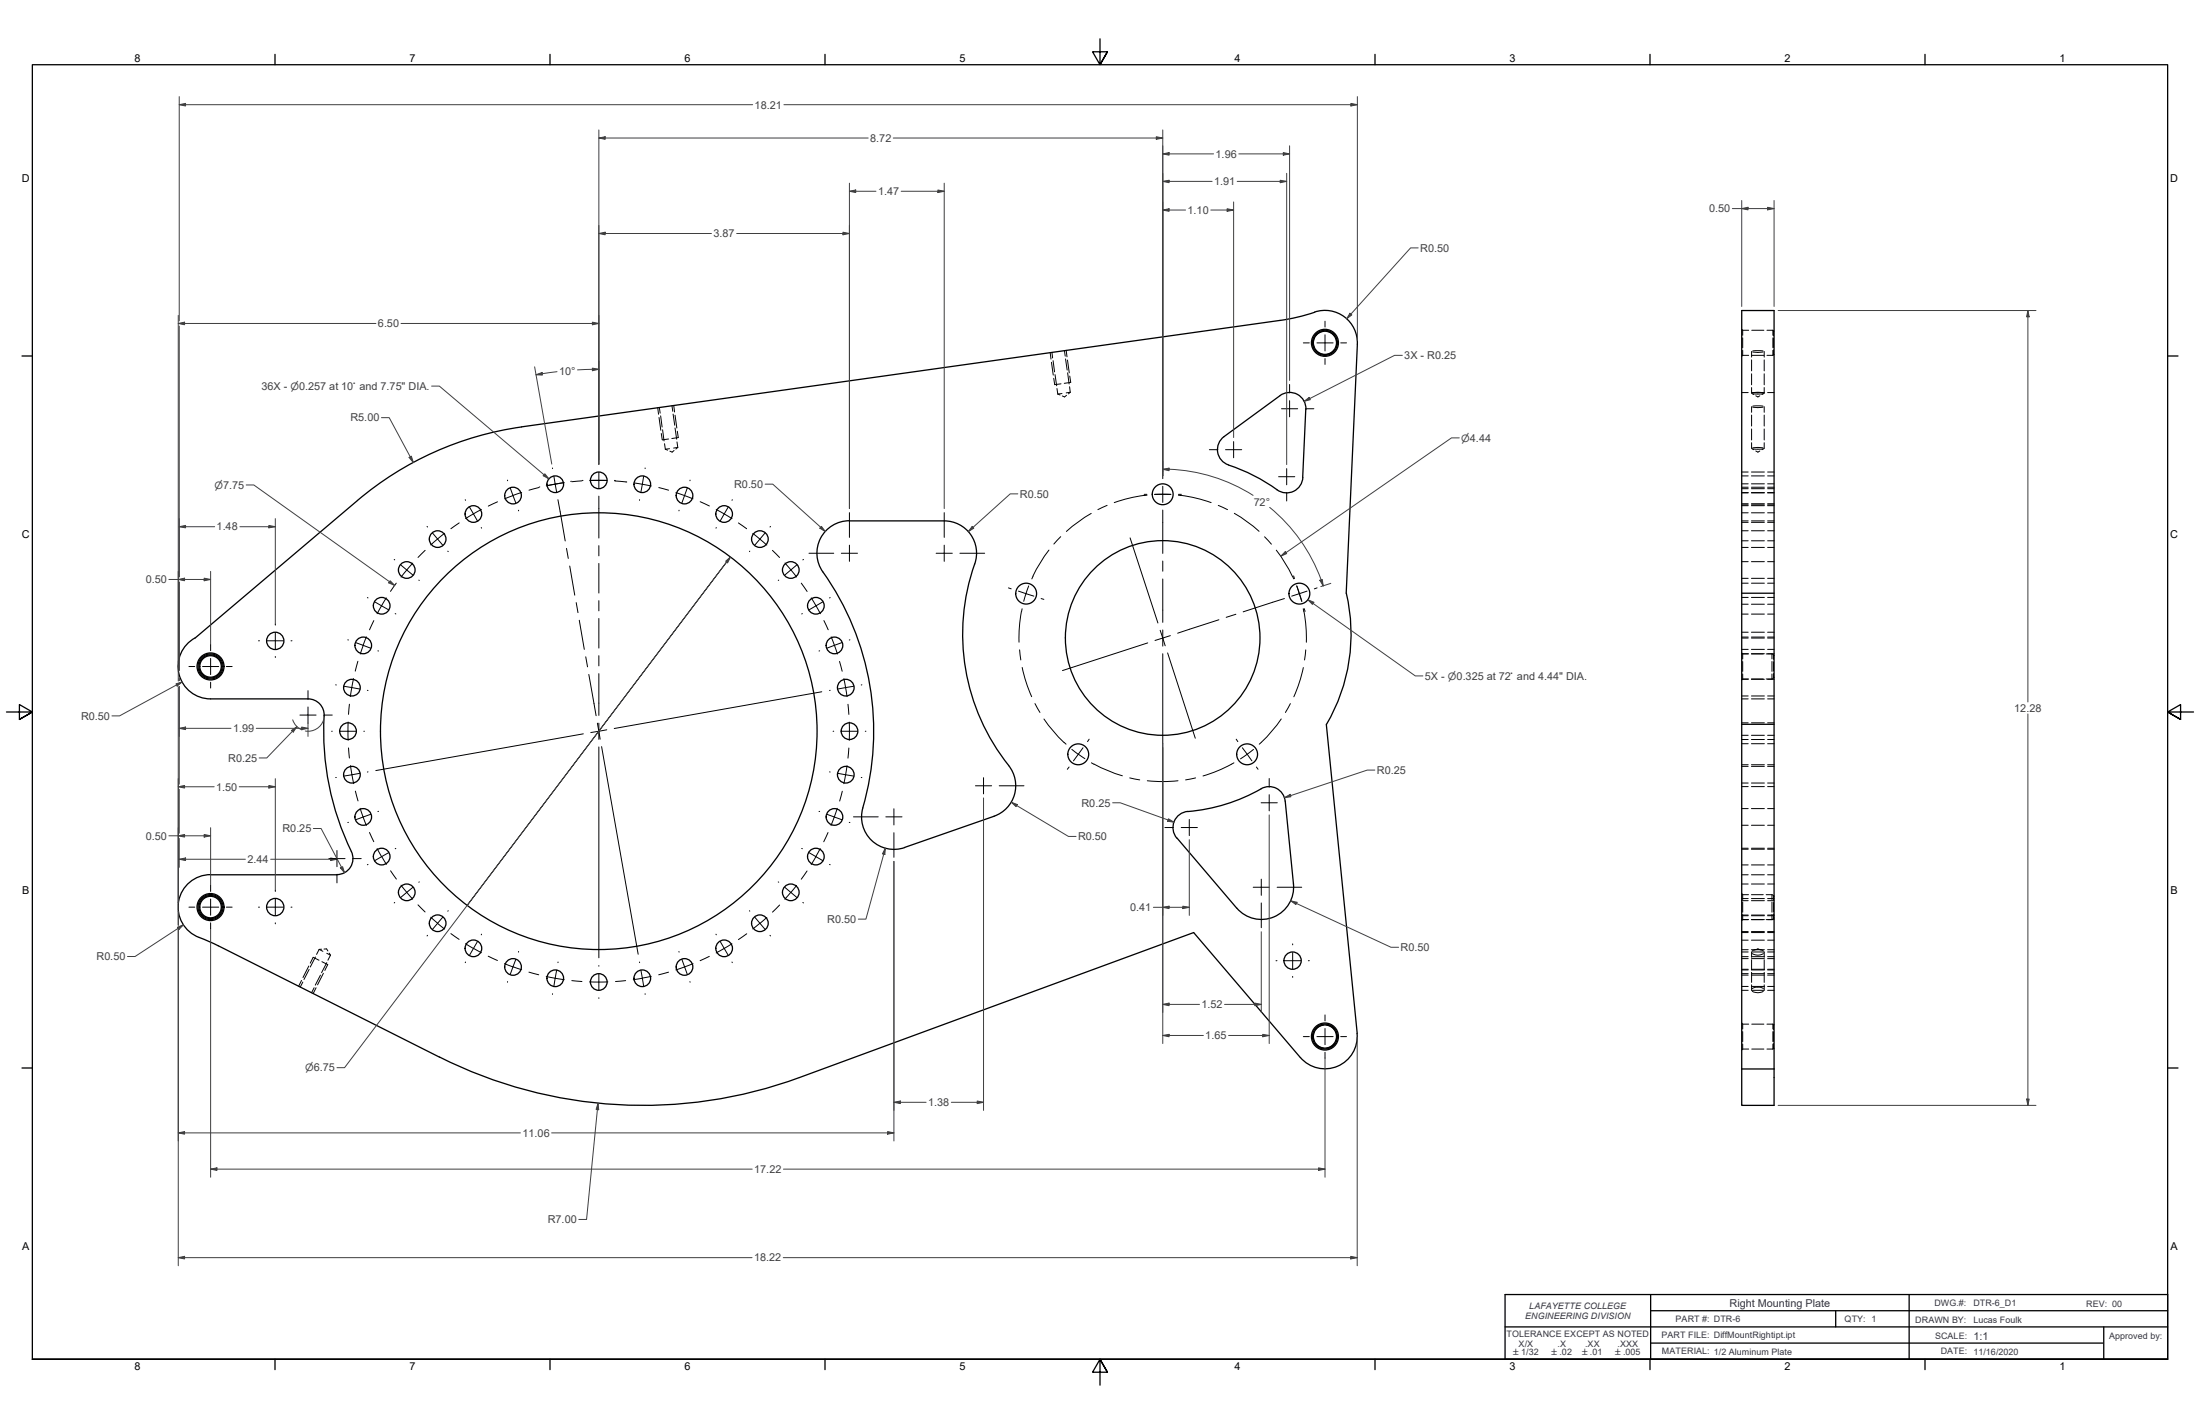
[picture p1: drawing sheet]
<svg xmlns="http://www.w3.org/2000/svg" width="864mm" height="559mm" viewBox="0 0 864 559" stroke-linecap="round" stroke-linejoin="round" font-family="sans-serif">
<!-- layer: Hidden Edges(ANSI) -->
<g fill="none" stroke="#000" stroke-width=".39">
<path d="M412.2 138.4l.4 2.5M412.9 138.3l.3 2.2M417.8 137.6l.3 2.2M418.5 137.5l.3 2.5M515.9 132.7a4.2 4.2 0 0 0 0 3.7M516.4 137.2a4.6 4.6 0 0 0 3.2 1.9M519.6 130a4.1 4.1 0 0 0-3.2 1.8M520.6 130a3.9 3.9 0 0 1 3.2 1.8M523.8 137.2a4.3 4.3 0 0 1-3.2 1.9M524.3 132.7a4.2 4.2 0 0 1 0 3.7M683.7 129.2l.1 .1M683.8 139.7l-.1 .1"/>
<path d="M684 129.5l.1 .1M684.1 129.6v2M684.1 132.6v3.9M684.1 137.5v1.9M684.1 139.4l-.1 .2M684.1 139.4h2.3M684.1 129.6h2.3M687.6 137.9v2.2M687.6 139.4h4.8M687.6 129.6h4.8M688 138.1h4.1M688 137.7h4.1"/>
<path d="M692.5 137.9v2.2M693.6 139.4h2.4M693.6 129.6h2.4M696 129.6v2M696 132.6v3.9M696 137.5v1.9M696 129.6v.1M696 139.3v.1M696.1 129.9l.1 .1M696.2 130v1.8M696.2 132.7v3.6M696.2 137.3v1.8"/>
<path d="M696.2 139.1h.1M696.2 139.1l-.1 .1M696.3 129.9l-.1 .1M696.3 129.9h.1M696.3 139.1h.1M258.8 160l.3 2.1M263.8 159.3l.3 2.1M264.5 159.1l.3 2.6M412.7 142.2l.7 5M413.4 141.5l.6 4.4M413.6 148.5l.4 2.4 2.5-.3M414.1 147l.7 4.4"/>
<path d="M414.9 152.5l.3 2.1M415.2 154.6l.9 .4M416.9 154.4l-1.7 .2M418.3 140.8l.6 4.4M418.7 155.1l-.8 .7-.9-.4M419 141.3l.7 5M419.1 146.3l.6 4.4M419.9 151.8l.2 2.1M419.9 147.6l.4 2.5-2.5 .3M420.1 153.9l-1.6 .3M420.1 153.9l-.7 .7M683.7 154.1h2.5"/>
<path d="M687.5 154.1h5.1M687.6 141.2v4.3M687.6 146.7v4.3M687.6 152.1v2.2M687.6 159.6v2.2M687.6 154.4l.8 .4M688 159.8h4.1M688 159.4h4.1M688 154.5h4.1M688 154.1h4.1M689.2 155.3l.9 .5 .7-.5M692.5 154.4l-.9 .4"/>
<path d="M692.5 141.2v4.3M692.5 146.7v4.3M692.5 152.1v2.2M692.5 159.6v2.2M693.9 154.1h2.5M258.2 160l.3 2.6M258.7 163.8l.7 5M259.3 163.2l.6 4.4M259.6 170.1l.4 2.5 2.4-.3M260.1 168.7l.6 4.3M260.9 174.1l.3 2.2M261.2 176.3l.9 .4"/>
<path d="M262.8 176.1l-1.6 .2M264.2 162.5l.7 4.4M264.6 176.8l-.8 .6-.8-.4M265 168l.6 4.3M265 162.9l.7 5.1M265.7 173.4l.4 2.2M265.9 169.2l.4 2.5-2.6 .4M266.1 175.6l-1.7 .2M266.1 175.6l-.8 .6M687.6 162.9v4.3M687.6 168.3v4.4M687.6 173.7v2.3"/>
<path d="M687.6 176l.8 .5M688 176.1h4.1M688 175.8h4.1M689.2 177l.9 .4 .7-.4M692.5 176l-.9 .5M692.5 162.9v4.3M692.5 168.3v4.4M692.5 173.7v2.3M683.7 193.4h2.5M683.7 189.9h2.5M683.7 198.1h2.5M683.7 198.4h2.5"/>
<path d="M683.7 193.3h2.5M683.7 186.8h2.5M683.7 191.8h2.5M683.7 185.2h2.5M683.7 197.7h2.5M683.7 191.2h2.5M687.5 193.4h5.1M687.5 189.9h5.1M687.5 198.1h5.1M687.5 198.4h5.1M687.5 193.3h5.1M687.5 186.8h5.1"/>
<path d="M687.5 191.8h5.1M687.5 185.2h5.1M687.5 197.7h5.1M687.5 191.2h5.1M693.9 193.4h2.5M693.9 189.9h2.5M693.9 198.1h2.5M693.9 198.4h2.5M693.9 193.3h2.5M693.9 186.8h2.5M693.9 191.8h2.5M693.9 185.2h2.5"/>
<path d="M693.9 197.7h2.5M693.9 191.2h2.5M683.7 204.4h2.5M683.7 201.2h2.5M683.7 212.2h2.5M683.7 205h2.5M683.7 214.8h2.5M683.7 208.3h2.5M687.5 204.4h5.1M687.5 201.2h5.1M687.5 212.2h5.1M687.5 205h5.1"/>
<path d="M687.5 214.8h5.1M687.5 208.3h5.1M693.9 204.4h2.5M693.9 201.2h2.5M693.9 212.2h2.5M693.9 205h2.5M693.9 214.8h2.5M693.9 208.3h2.5M683.7 228.9h2.5M683.7 237.1h2.5M683.7 226.9h2.5M683.7 220.4h2.5"/>
<path d="M683.7 234.4h2.5M687.5 228.9h5.1M687.5 237.1h5.1M687.5 226.9h5.1M687.5 220.4h5.1M687.5 234.4h5.1M693.9 228.9h2.5M693.9 237.1h2.5M693.9 226.9h2.5M693.9 220.4h2.5M693.9 234.4h2.5M683.7 250.4h2.5"/>
<path d="M683.7 256.2l.1 .1M683.7 254.8h2.5M683.7 248.1h2.5M683.7 256.5h2.5M683.7 250h2.5M683.7 241h2.5M684 256.5l.1 .1M684.1 256.6v2M684.1 259.6v3.9M684.1 256.6h2.3M687.5 250.4h5.1M687.5 256.6h4.6"/>
<path d="M687.5 254.8h5.1M687.5 248.1h5.1M687.5 256.5h5.1M687.5 250h5.1M687.5 241h5.1M693.3 256.6h2.3M693.9 250.4h2.5M693.9 254.8h2.5M693.9 248.1h2.5M693.9 256.5h2.5M693.9 250h2.5M693.9 241h2.5"/>
<path d="M695.6 256.6v2M695.6 259.6v3.9M695.6 256.6l.2 .1M696 256.9l.2 .1M696.2 257v1.8M696.2 259.7v3.6M696.2 257h.1M696.3 257.2l.1 .1M683.7 274.3h2.5M683.7 273.1h2.5M683.7 266.6h2.5M683.8 266.7l-.1 .1"/>
<path d="M684.1 264.5v1.9M684.1 266.4l-.1 .2M684.1 266.4h2.3M687.5 266.4h4.6M687.5 274.3h5.1M687.5 273.1h5.1M687.5 266.6h5.1M693.3 266.4h2.3M693.9 274.3h2.5M693.9 273.1h2.5M693.9 266.6h2.5M695.6 264.5v1.9"/>
<path d="M695.8 266.3l-.2 .1M696.2 264.3v1.8M696.2 266.1l-.2 .1M696.3 266l-.1 .1M696.4 265.7l-.1 .2M683.7 291.8h2.5M683.7 288.5h2.5M683.7 290.2h2.5M683.7 283.7h2.5M687.5 291.8h5.1M687.5 288.5h5.1M687.5 290.2h5.1"/>
<path d="M687.5 283.7h5.1M693.9 291.8h2.5M693.9 288.5h2.5M693.9 290.2h2.5M693.9 283.7h2.5M683.7 308.7h2.5M683.7 300.1h2.5M683.7 317.3h2.5M683.7 307.3h2.5M683.7 300.7h2.5M687.5 308.7h5.1M687.5 300.1h5.1"/>
<path d="M687.5 317.3h5.1M687.5 307.3h5.1M687.5 300.7h5.1M693.9 308.7h2.5M693.9 300.1h2.5M693.9 317.3h2.5M693.9 307.3h2.5M693.9 300.7h2.5M683.7 333.2h2.5M683.7 323.8h2.5M683.7 339.4h2.5M683.7 332.9h2.5"/>
<path d="M687.5 333.2h5.1M687.5 323.8h5.1M687.5 339.4h5.1M687.5 332.9h5.1M693.9 333.2h2.5M693.9 323.8h2.5M693.9 339.4h2.5M693.9 332.9h2.5M683.7 350.6l.1 .2M683.7 343.3h2.5M683.7 359.3h2.5M683.7 352.6h2.5"/>
<path d="M683.7 353.4h2.5M683.7 346.9h2.5M683.7 359.1h2.5M684 350.9l.1 .2M684.1 351.1v1.9M684.1 354v3.9M684.1 358.9l-.1 2.1M684.1 351.1h2.3M687.5 351.1h4.6M687.5 343.3h5.1M687.5 359.3h5.1M687.5 352.6h5.1"/>
<path d="M687.5 353.4h5.1M687.5 346.9h5.1M687.5 359.1h5.1M693.3 351.1h2.3M693.9 343.3h2.5M693.9 359.3h2.5M693.9 352.6h2.5M693.9 353.4h2.5M693.9 346.9h2.5M693.9 359.1h2.5M695.6 351.1v1.9M695.6 354v3.9"/>
<path d="M695.6 358.9v2l.2-.2M695.6 351.1l.2 .1M696 351.3l.2 .1M696.2 351.4v1.9M696.2 354.1v3.7M696.2 358.7v1.9M696.2 351.4l.1 .1M696.3 351.6l.1 .1M121.2 379.1l-2.3 4.5M123.8 375.5l-2 4M125.2 376.8l-2.3-1.1-1.1 2.3M125.3 372.6l1.4 .7"/>
<path d="M125.3 372.6l-1 1.9M126.2 372.5l-.9 .1M126.4 377.4l2.3 1.1-1.2 2.3M127.2 372.4h1l.5 .8M128.3 374.1l1.4 .7M128.3 377.8l-2.1 3.9M129.2 374l.5 .8M129.7 374.8l-1 2M683.7 366h2.5M683.7 360.9h2.7M683.7 372.7h2.5M683.7 373.6h2.5"/>
<path d="M683.7 375.4h2.5M683.7 368.9h2.5M683.7 365.6h2.5M683.7 376.2h2.5M683.8 361.1l-.1 .2M687.5 366h5.1M687.5 360.9h5.1M687.5 372.7h5.1M687.5 373.6h5.1M687.5 375.4h5.1M687.5 368.9h5.1M687.5 365.6h5.1"/>
<path d="M687.5 376.2h5.1M687.6 376.6l-.1 4h5v-4M687.6 373.7v2M687.8 373.2a4.1 4.1 0 0 1 4.4 0M687.8 374.2a4.1 4.1 0 0 0 4.4 0M689.1 372.6l-.4 .1M689.6 372.5h.9M690.9 372.6l.5 .1M692.5 373.7v2M693.3 360.9h3.1M693.9 366h2.5M693.9 372.7h2.5"/>
<path d="M693.9 373.6h2.5M693.9 375.4h2.5M693.9 368.9h2.5M693.9 365.6h2.5M693.9 376.2h2.5M696.2 360.6h-.2M696.3 360.4l-.1 .2M696.4 360.2l-.1 .1M118.4 384.7l-1.2 2.3M118.9 385.4l-1 1.9M121.3 380.4l-2 4M123.3 387.6l-1 2"/>
<path d="M124.1 387.6l-1.2 2.3M125.8 382.7l-2 3.9M126.9 382l-2.2 4.5M683.7 380.4h2.5M683.7 387.1h2.5M683.7 380.6h2.5M683.7 388.6h2.5M683.7 382.1h2.5M683.7 382.7h2.5M687.5 380.4h5.1M687.5 387.1h5.1M687.5 388.6h5.1"/>
<path d="M687.5 382.1h5.1M687.5 382.7h5.1M687.6 381.6v3.9M687.6 386.5v1.9M687.8 387.9a4.5 4.5 0 0 1 4.4 0M687.8 388.9a4.1 4.1 0 0 0 4.4 0M692.5 381.6v3.9M692.5 386.5v1.9M693.9 380.4h2.5M693.9 387.1h2.5M693.9 380.6h2.5M693.9 388.6h2.5"/>
<path d="M693.9 382.1h2.5M693.9 382.7h2.5M515.9 404.9a4.2 4.2 0 0 0 0 3.7M516.4 409.4a4.6 4.6 0 0 0 3.2 2M519.6 402.2a4.7 4.7 0 0 0-3.2 1.9M520.6 402.2a4.4 4.4 0 0 1 3.2 1.9M523.8 409.4a4.3 4.3 0 0 1-3.2 2M524.3 404.9a4.2 4.2 0 0 1 0 3.7M683.7 401.4l.1 .2M683.8 411.9l-.1 .2M684 401.7l.1 .2M684.1 401.9v1.9"/>
<path d="M684.1 404.8v3.9M684.1 409.7v2M684.1 411.7l-.1 .1M684.1 411.7h2.3M684.1 401.9h2.3M687.6 411.7h4.8M687.6 401.9h4.8M693.6 411.7h2.4M693.6 401.9h2.4M696 401.9v1.9M696 404.8v3.9M696 409.7v2"/>
<path d="M696 401.9v.1M696 411.5v.2M696.1 402.1l.1 .1M696.2 402.2v1.9M696.2 404.9v3.7M696.2 409.5v1.9M696.2 411.4h.1M696.2 411.4h-.1M696.3 411.4h.1M696.4 402.1l-.2 .1"/>
</g>
<!-- layer: Visible Edges(ANSI) -->
<g fill="none" stroke="#000" stroke-width=".51">
<path d="M516.1 122.5a12.7 12.7 0 0 1 16.7 12.6l-4.3 97.7a69.9 69.9 0 0 1-7.8 51.5M516.1 122.5l-5.6 1.7-6.9 1.4-298.9 41.9a126.8 126.8 0 0 0-64.4 28.9l-63.7 53.9a12.7 12.7 0 0 0-6.3 14.4 12.7 12.7 0 0 0 12.3 9.6h38.3a6.3 6.3 0 0 1 6.3 6.6M512.6 160.7l-1.2 26.6a6.4 6.4 0 0 1-10.1 4.9M512.6 160.7a6.4 6.4 0 0 0-3.3-6 6.4 6.4 0 0 0-6.8 .6l-22 16a6.3 6.3 0 0 0 1.7 11.1M482.3 182.5l4.3 1.6 5.6 2.5 5.3 3 3.8 2.6M333.4 204.3a12.7 12.7 0 0 0-10.3 20.2 108.3 108.3 0 0 1 15.3 93.7 12.7 12.7 0 0 0 16.7 14.4M333.4 204.4h37.3a12.7 12.7 0 0 1 11.9 16.9 82.9 82.9 0 0 0 14 80 12.7 12.7 0 0 1-6.4 19M683.7 232.8h12.7M127.2 280.9a109 109 0 0 0 11 54 6.3 6.3 0 0 1-6 8.3M520.6 284.2l12.2 121.3M683.7 284.2h12.7M466.3 318.4a6.4 6.4 0 0 0-4.3 10.5"/>
<path d="M504.5 314.4a6.5 6.5 0 0 0-4.3-5.4 6.5 6.5 0 0 0-6.7 1.4 69.9 69.9 0 0 1-27.2 8.1M504.5 314.4l3.2 32.5a12.7 12.7 0 0 1-7.6 12.9 12.7 12.7 0 0 1-14.6-3.4l-23.5-27.5M390.3 320.3l-35.2 12.2M82.6 343.2a12.8 12.8 0 0 0-12.6 11.4 12.8 12.8 0 0 0 9.9 13.9l5.8 2.7M82.7 343.3h49.6M85.7 371.2l86.8 43.6a177.8 177.8 0 0 0 141.3 8.1M532.7 405.5a12.7 12.7 0 0 1-7.6 12.9 12.7 12.7 0 0 1-14.6-3.4l-41.9-49-154.8 56.8M683.7 419.5v14.3h12.7v-14.3M683.7 419.5v-297.6h12.7v297.6M683.7 419.5h12.7"/>
<circle cx="520.1" cy="134.5" r="4.9"/>
<circle cx="520.1" cy="134.5" r="5.3"/>
<circle cx="520.1" cy="134.5" r="4.5"/>
<circle cx="201.4" cy="194.5" r="3.3"/>
<circle cx="218" cy="190" r="3.3"/>
<circle cx="235" cy="188.5" r="3.3"/>
<circle cx="252.1" cy="190" r="3.3"/>
<circle cx="268.7" cy="194.5" r="3.3"/>
<circle cx="456.4" cy="194" r="4.1"/>
<circle cx="171.8" cy="211.6" r="3.3"/>
<circle cx="185.8" cy="201.7" r="3.3"/>
<circle cx="284.3" cy="201.7" r="3.3"/>
<circle cx="298.3" cy="211.6" r="3.3"/>
<circle cx="149.8" cy="237.7" r="3.3"/>
<circle cx="159.7" cy="223.7" r="3.3"/>
<circle cx="310.4" cy="223.7" r="3.3"/>
<circle cx="320.3" cy="237.7" r="3.3"/>
<circle cx="402.8" cy="232.9" r="4.1"/>
<circle cx="510.1" cy="232.9" r="4.1"/>
<circle cx="108" cy="251.5" r="3.4"/>
<circle cx="142.6" cy="253.3" r="3.3"/>
<circle cx="327.6" cy="253.3" r="3.3"/>
<circle cx="456.4" cy="250.3" r="38.2"/>
<circle cx="82.6" cy="261.5" r="4.9"/>
<circle cx="82.6" cy="261.5" r="4.5"/>
<circle cx="82.6" cy="261.5" r="5.3"/>
<circle cx="82.6" cy="261.5" r="4.2"/>
<circle cx="138.1" cy="269.8" r="3.3"/>
<circle cx="332" cy="269.8" r="3.3"/>
<circle cx="136.6" cy="286.9" r="3.3"/>
<circle cx="235.1" cy="286.9" r="85.7"/>
<circle cx="333.5" cy="286.9" r="3.3"/>
<circle cx="423.3" cy="296" r="4.1"/>
<circle cx="489.6" cy="296" r="4.1"/>
<circle cx="138.1" cy="304" r="3.3"/>
<circle cx="332" cy="304" r="3.3"/>
<circle cx="142.6" cy="320.6" r="3.3"/>
<circle cx="149.8" cy="336.1" r="3.3"/>
<circle cx="320.3" cy="336.1" r="3.3"/>
<circle cx="327.6" cy="320.6" r="3.3"/>
<circle cx="82.6" cy="355.9" r="4.9"/>
<circle cx="82.6" cy="355.9" r="4.5"/>
<circle cx="82.6" cy="355.9" r="5.3"/>
<circle cx="82.6" cy="355.9" r="4.2"/>
<circle cx="108" cy="355.9" r="3.4"/>
<circle cx="159.7" cy="350.2" r="3.3"/>
<circle cx="310.4" cy="350.2" r="3.3"/>
<circle cx="171.8" cy="362.3" r="3.3"/>
<circle cx="185.8" cy="372.1" r="3.3"/>
<circle cx="201.4" cy="379.4" r="3.3"/>
<circle cx="268.7" cy="379.4" r="3.3"/>
<circle cx="284.3" cy="372.1" r="3.3"/>
<circle cx="298.3" cy="362.3" r="3.3"/>
<circle cx="507.4" cy="377" r="3.4"/>
<circle cx="218" cy="383.9" r="3.3"/>
<circle cx="235" cy="385.4" r="3.3"/>
<circle cx="252.1" cy="383.9" r="3.3"/>
<circle cx="520.1" cy="406.7" r="4.9"/>
<circle cx="520.1" cy="406.7" r="5.3"/>
<circle cx="520.1" cy="406.7" r="4.5"/>
</g>
<!-- layer: Border_0 -->
<g fill="none" stroke="#000" stroke-width=".51">
<path d="M431.8 15.2v10.2l-2.9-5.1h5.8l-2.9 5.1 2.9-5.1M107.9 21.3v4.1M215.9 21.3v4.1M323.8 21.3v4.1M539.8 21.3v4.1M647.7 21.3v4.1M755.6 21.3v4.1M8.6 139.7h4.1M850.9 139.7h4.1M2.5 279.4h10.2l-5.1-2.9v5.8l5.1-2.9-5.1 2.9M861.1 279.4h-10.2l5.1-2.9v5.8l-5.1-2.9 5.1 2.9M8.6 419.1h4.1"/>
<path d="M850.9 419.1h4.1M12.7 533.4v-508h838.2v508h-838.2h838.2M107.9 533.4v4.1M215.9 533.4v4.1M323.8 533.4v4.1M434.7 538.5l-2.9-5.1 2.9 5.1h-5.8l2.9-5.1v10.2M539.8 533.4v4.1M647.7 533.4v4.1M755.6 533.4v4.1"/>
</g>
<!-- layer: Sketch Geometry(ANSI) -->
<path d="M590.8 508h260.1v25.4h-260.1zM648 514.3h202.9M648 508v25.4M720.6 514.3v6.4M749.4 508v25.4M590.8 520.7h260.1M648 527h177.5M825.8 520.7v12.7" fill="none" stroke="#000" stroke-width=".51"/>
<!-- layer: Dimensions(ANSI) -->
<path d="M796 121.9v2.4" fill="none" stroke="#3f3f3f" stroke-width=".39"/>
<path d="M796 121.9l.5 2.4h-1z" fill-rule="evenodd" fill="#3f3f3f"/>
<path d="M796 121.9l.5 2.4h-1zM796 431.3v2.5" fill="none" stroke="#3f3f3f" stroke-width=".39"/>
<path d="M795.5 431.3h1l-.5 2.5z" fill-rule="evenodd" fill="#3f3f3f"/>
<path d="M698 121.9h101.2M796 124.3v151.2M796 280.2v151.1M698 433.8h101.2M795.5 431.3h1l-.5 2.5zM82.7 458.8h2.5" fill="none" stroke="#3f3f3f" stroke-width=".39"/>
<path d="M82.7 458.8l2.5-.5v1z" fill-rule="evenodd" fill="#3f3f3f"/>
<path d="M82.7 458.8l2.5-.5v1zM517.6 458.8h2.5" fill="none" stroke="#3f3f3f" stroke-width=".39"/>
<path d="M517.6 458.3l2.5 .5-2.5 .5z" fill-rule="evenodd" fill="#3f3f3f"/>
<path d="M82.7 364.4v97.6M520.1 415.2v46.8M85.2 458.8h210.1M307.5 458.8h210.1M517.6 458.3l2.5 .5-2.5 .5zM70 493.5h2.5" fill="none" stroke="#3f3f3f" stroke-width=".39"/>
<!-- layer: Center Mark(ANSI) -->
<g fill="none" stroke="#000" stroke-width=".39">
<path d="M182.6 196.1l.2 .2M184.3 198.9l3.2 5.6M199.2 188.4l.1 .3M200.3 191.5l2.2 5.9M211.9 191.1h-.3M221.1 189.4l-6.3 1.2M224.3 188.8l-.3 .1M228.6 188.5h.3M231.9 188.5h6.4M241.2 188.5h.3M251.1 196.1l-.1 .2M252.7 186.9l-1.1 6.2"/>
<path d="M253.2 183.6v.3M269.8 191.5l-2.1 5.9M270.9 188.4l-.1 .3M285.9 198.9l-3.2 5.6M287.5 196.1l-.2 .2M449.1 194h1.1M453.3 194h6.3M462.6 194h1.1M154.7 219.5l.2 .2M167.6 206.6l.2 .2M169.7 209.1l4.1 4.8M175.8 216.3l.2 .2"/>
<path d="M188.9 207l.1 .3M203.5 200.2l.1 .3M266.6 200.2l-.1 .3M281.2 207l-.1 .3M294.3 216.3l-.1 .2M300.4 209.1l-4.1 4.8M302.5 206.6l-.2 .2M315.4 219.5l-.2 .2M443.6 211.1l10.9 33.4M144.2 234.5l.3 .1M147.1 236.2l5.5 3.1M157.2 221.6l4.9 4.1"/>
<path d="M164.4 227.6l.2 .2M305.7 227.6l-.2 .2M312.9 221.6l-4.9 4.1M323 236.2l-5.4 3.1M325.9 234.5l-.3 .1M395.9 230.7l1 .4M399.8 232l6 1.9M408.7 234.9l1.1 .3M507.8 226l.3 1.1M509.1 229.9l1.9 6.1M511.9 238.8l.4 1.1M136.5 251.1h.3"/>
<path d="M139.6 252.2l5.9 2.2M148.3 255.4l.3 .1M155.1 240.8l.3 .1M315 240.8l-.3 .1M321.8 255.4l-.3 .1M330.5 252.2l-6 2.2M333.6 251.1h-.2M455.4 247.3l2 6.1M458.3 256.2l10.9 33.5M131.8 268.7l.2 .1M135 269.3l6.2 1.1M144.2 270.9l.3 .1"/>
<path d="M322.6 271.5l-81.5 14.4M325.9 270.9l-.3 .1M335.1 269.3l-6.2 1.1M338.3 268.7l-.2 .1M130.2 287h.2M133.5 287h6.3M142.8 287h.3M229 288l-81.5 14.4M238.2 286.4l-6.3 1.1M327 287h.3M330.3 287h6.4M339.7 287h.2"/>
<path d="M425.1 293.4l-3.7 5.2M427.5 290.1l-.6 .9M485.3 290.1l.6 .9M487.7 293.4l3.7 5.2M131.8 305.1h.2M141.2 303.5l-6.2 1M144.5 302.9l-.3 .1M145.5 319.5l-5.9 2.2M148.6 318.4l-.3 .1M321.5 318.4l.3 .1M324.5 319.5l6 2.2M325.6 302.9l.3 .1"/>
<path d="M328.9 303.5l6.2 1M338.1 305.1h.2M419.7 301l-.7 .9M493.2 301l.6 .9M136.8 322.7l-.3 .1M144.5 339.2l-.3 .1M152.6 334.6l-5.5 3.2M155.4 332.9l-.3 .2M314.7 332.9l.3 .2M317.6 334.6l5.4 3.2M325.6 339.2l.3 .1M333.4 322.7l.2 .1"/>
<path d="M154.9 354.1l-.2 .2M162.1 348.2l-4.9 4M164.6 346.1l-.2 .1M173.8 359.9l-4.1 4.8M176 357.4l-.2 .2M294.2 357.4l.1 .2M296.3 359.9l4.1 4.8M305.5 346.1l.2 .1M308 348.2l4.9 4M315.2 354.1l.2 .2M167.8 367l-.2 .3M182.8 377.5l-.2 .3"/>
<path d="M187.5 369.4l-3.2 5.5M189 366.6l-.1 .2M202.5 376.4l-2.2 6M203.6 373.4l-.1 .2M219.1 377.5l-.1 .3M235.1 378.9v.3M251 377.5l.1 .3M266.5 373.4l.1 .2M267.7 376.4l2.1 6M281.1 366.6l.1 .2M282.7 369.4l3.2 5.5M287.3 377.5l.2 .3"/>
<path d="M302.3 367l.2 .3M199.3 385.2l-.1 .2M216.9 390v.2M218.5 380.7l-1.1 6.3M235.1 382.2v6.4M235.1 391.5v.3M251.6 380.7l1.1 6.3M253.2 390v.2M270.8 385.2l.1 .2"/>
</g>
<!-- layer: Centerline(ANSI) -->
<g fill="none" stroke="#000" stroke-width=".39">
<path d="M189 199.9l-6.2 3.6M195.3 196.9l-3.6 1.7M201.4 194.5l-3.3 1.2M204.8 193.2l-3.4 1.2M211.5 191.3l-3.8 1.1M221.5 189.4l-7.1 1.2M228.5 188.7l-4 .3M238.2 188.5h-6.7M241.2 188.7l4.8 .4M249 189.5l6.7 1.2M258.6 191.3l3.9 1.1M265.3 193.3l6.8 2.5"/>
<path d="M274.8 196.9l3.7 1.7M281.1 199.9l6.3 3.6M434.6 198.3l-3.6 1.7M449.1 194.4l-5.4 1-6.3 1.8M450.3 194.3l-1.2 .2M453.2 194h6.4M462.6 194.3l1.1 .2M463.7 194.4l6.5 1.2 5.2 1.6M478.2 198.3l3.7 1.7M166.9 215.9l-2.8 2.9M174.6 209.2l-5.5 4.7M180.3 205.2l-3.3 2.3"/>
<path d="M289.8 205.2l3.3 2.3M295.5 209.3l5.5 4.6M303.2 216l2.8 2.8M411.8 215.8l-3.7 5.5-3.1 5.9M416.4 210.6l-2.7 2.9M428.4 201.5l-4.7 2.9-5.1 4.2M484.5 201.4l5.5 3.6 4.3 3.5M496.4 210.6l2.7 3M501 215.9l3.7 5.4 2.6 4.9M151.6 234.6l-3.6 6.2M155.6 228.8l-2.3 3.3M162 221l-4.6 5.5"/>
<path d="M308.1 220.9l4.6 5.5M314.5 228.8l2.3 3.3M318.5 234.6l3.6 6.2M400.9 240l-.7 5.4-.2 6.6M401.2 238.9l-.2 1.1M403.8 229.9l-1.9 6.1M507.4 226.1l.4 1.1M509 229.9l2 6.1M511.6 238.9l.2 1.1M140.5 259.5l-1 3.9M142.6 253.3l-1.2 3.4M143.8 249.9l-1.3 3.3"/>
<path d="M146.7 243.5l-1.6 3.6M323.4 243.5l1.7 3.6M326.3 249.9l2.4 6.8M329.6 259.5l1 3.9M400.2 255l.5 4M511.9 240l.8 6.5 .1 5.5M512.6 255l-.5 4M137.2 276.3l-.4 4M138.8 266.3l-1.3 7.1M331.3 266.3l1.2 7.1M332.9 276.4l.3 3.9M401.3 261.9l1.3 5.3 2.4 6.2"/>
<path d="M406.3 276.1l1.9 3.5M506.5 276.1l-1.9 3.5M511.6 262l-1.7 6.3-2 5.1M136.7 283.3v7.2M136.8 293.5l.4 4M333.2 293.5l-.3 4M333.4 283.4v7.1M409.8 282.1l3.3 4.4 4.5 4.8M417.7 291.3l.8 .7M420.7 294.1l5.2 3.6M428.4 299.3l1 .6M429.4 299.8l5 2.4 6.2 2.2"/>
<path d="M484.4 299.3l-6 3-6.2 2.2M492.1 294.1l-5.2 3.7M503 282.1l-4.1 5.2-4.6 4.8M137.6 300.5l1.2 7M139.5 310.4l1 3.9M141.4 317.2l2.4 6.7M328.7 317.2l-2.5 6.7M330.6 310.5l-1 3.8M332.5 300.5l-1.2 7M443.5 305.3l3.9 .7M450.4 306.4l5.4 .3 6.6-.3M469.3 305.3l-3.9 .7"/>
<path d="M145 326.7l1.7 3.6M148 333l1.8 3.1M149.8 336.1l1.9 3.1M320.3 336.2l-1.8 3M322 333l-1.8 3.1M325 326.7l-1.6 3.6M153.3 341.7l2.3 3.3M157.4 347.4l4.6 5.5M164.1 355.1l2.8 2.8M169.1 359.9l2.7 2.4M306.1 355.1l-2.9 2.9M310.4 350.2l-2.3 2.7"/>
<path d="M312.7 347.4l-2.2 2.8M316.8 341.8l-2.3 3.2M171.7 362.3l2.8 2.3M177 366.4l3.2 2.2M182.7 370.3l3.1 1.9M185.8 372.1l3.2 1.8M191.7 375.2l3.6 1.7M198 378.2l6.8 2.3M272.1 378.2l-6.8 2.4M278.4 375.3l-3.6 1.7M287.3 370.3l-6.2 3.6M293.1 366.4l-3.2 2.3"/>
<path d="M298.3 362.3l-2.8 2.3M301 360l-2.7 2.4M207.6 381.5l3.9 1M214.4 383.2l7.1 1.2M224.5 384.8l3.9 .4M231.4 385.3h7.2M245.6 384.8l-4 .4M252.1 383.9l-3.5 .5M255.6 383.1l-3.5 .7M262.4 381.5l-3.8 1"/>
</g>
<!-- layer: Dimensions(ANSI) -->
<path d="M70 493.5l2.5-.5v1z" fill-rule="evenodd" fill="#3f3f3f"/>
<path d="M70 493.5l2.5-.5v1zM530.2 493.5h2.6" fill="none" stroke="#3f3f3f" stroke-width=".39"/>
<path d="M530.2 493l2.6 .5-2.6 .5z" fill-rule="evenodd" fill="#3f3f3f"/>
<path d="M70 328h2.5M70 357.6v5.5M70 364.1v132.6M532.8 407.1v89.6M72.5 493.5h222.7M307.5 493.5h222.7M530.2 493l2.6 .5-2.6 .5z" fill="none" stroke="#3f3f3f" stroke-width=".39"/>
<path d="M70 328l2.5-.5v1z" fill-rule="evenodd" fill="#3f3f3f"/>
<path d="M70 328l2.5-.5v1zM80.1 328h2.6" fill="none" stroke="#3f3f3f" stroke-width=".39"/>
<path d="M80.1 327.5l2.6 .5-2.6 .5z" fill-rule="evenodd" fill="#3f3f3f"/>
<path d="M70 308.7h2.5M66.3 328h3.7M70 324.8v29.6M72.5 328h7.6M80.1 327.5l2.6 .5-2.6 .5zM82.7 324.8v22.7" fill="none" stroke="#3f3f3f" stroke-width=".39"/>
<path d="M70 308.7l2.5-.5v1z" fill-rule="evenodd" fill="#3f3f3f"/>
<path d="M70 308.7l2.5-.5v1zM105.5 308.7h2.6" fill="none" stroke="#3f3f3f" stroke-width=".39"/>
<path d="M105.5 308.2l2.6 .5-2.6 .5z" fill-rule="evenodd" fill="#3f3f3f"/>
<path d="M70 126.9h2.5M70 305.6v48.8M72.5 308.7h11.6M93.9 308.7h11.6M105.5 308.2l2.6 .5-2.6 .5zM108.1 305.6v43.8" fill="none" stroke="#3f3f3f" stroke-width=".39"/>
<path d="M70 126.9l2.5-.5v1z" fill-rule="evenodd" fill="#3f3f3f"/>
<path d="M70 126.9l2.5-.5v1zM232.5 126.9h2.6" fill="none" stroke="#3f3f3f" stroke-width=".39"/>
<path d="M232.5 126.4l2.6 .5-2.6 .5z" fill-rule="evenodd" fill="#3f3f3f"/>
<path d="M70.4 41.1h2.4M70 123.8v143.5M72.5 126.9h75.1M157.4 126.9h75.1M232.5 126.4l2.6 .5-2.6 .5zM235.1 123.8v58.3M70 269.6v84.8" fill="none" stroke="#3f3f3f" stroke-width=".39"/>
<path d="M70.4 41.1l2.4-.5v1z" fill-rule="evenodd" fill="#3f3f3f"/>
<path d="M70.4 41.1l2.4-.5v1zM530.3 41.1h2.5" fill="none" stroke="#3f3f3f" stroke-width=".39"/>
<path d="M530.3 40.6l2.5 .5-2.5 .5z" fill-rule="evenodd" fill="#3f3f3f"/>
<path d="M70.4 37.9v88M532.8 37.9v95.6M72.8 41.1h222.7M307.7 41.1h222.6M530.3 40.6l2.5 .5-2.5 .5zM70.4 128v98.4M504.8 216.9l-2 1.3M70.4 228.4v34.7" fill="none" stroke="#3f3f3f" stroke-width=".39"/>
<path d="M504.6 216.4l.5 .8-2.3 1z" fill-rule="evenodd" fill="#3f3f3f"/>
<path d="M572.8 171.8h-3l-65 45.1M456.4 184.1l2.5 .1M504.6 216.4l.5 .8-2.3 1z" fill="none" stroke="#3f3f3f" stroke-width=".39"/>
<!-- layer: Centerline(ANSI) -->
<g fill="none" stroke="#000" stroke-width=".39">
<path d="M456.4 186.7v1.1M456.4 190.8v6.4M456.4 200.2v17M456.4 220.2v4M456.4 227.2v17M504.2 234.9l-16.2 5.2M513.1 232l-6.1 1.9M517 230.7l-1.1 .4M450.5 252.3l-33.4 10.8M456.4 247.2v6.4M456.4 256.5v35.2M459.4 249.4l-6 1.9"/>
<path d="M478.5 243.2l-16.2 5.3M485.1 241l-3.8 1.3"/>
</g>
<!-- layer: Dimensions(ANSI) -->
<path d="M456.4 184.1l2.5-.4v1z" fill-rule="evenodd" fill="#3f3f3f"/>
<path d="M456.4 184.1l2.5-.4v1zM518.6 227.5l.8 2.4" fill="none" stroke="#3f3f3f" stroke-width=".39"/>
<path d="M518.1 227.7l.9-.3 .4 2.5z" fill-rule="evenodd" fill="#3f3f3f"/>
<path d="M456.4 181v4.1M458.9 184.1a66.3 66.3 0 0 1 33 10.3M498.4 199.1a66.3 66.3 0 0 1 20.2 28.4M513.4 235.3l2 1.5M518.1 227.7l.9-.3 .4 2.5zM522.4 228.9l-3.9 1.3" fill="none" stroke="#3f3f3f" stroke-width=".39"/>
<path d="M513.4 235.3l2.3 1-.5 .9z" fill-rule="evenodd" fill="#3f3f3f"/>
<path d="M213.6 186.3l1.9 1.6M513.4 235.3l2.3 1-.5 .9zM515.4 236.8l40.2 28.4h2.9" fill="none" stroke="#3f3f3f" stroke-width=".39"/>
<path d="M213.9 185.9l1.6 2-2.3-1.2z" fill-rule="evenodd" fill="#3f3f3f"/>
<path d="M169.4 151.5h3.1l41.1 34.8M213.9 185.9l1.6 2-2.3-1.2zM152.9 228.3l2 1.4" fill="none" stroke="#3f3f3f" stroke-width=".39"/>
<path d="M153.2 227.9l1.7 1.8-2.3-1z" fill-rule="evenodd" fill="#3f3f3f"/>
<path d="M212.9 146.7l-2.5 .4M96.6 190.3h3l53.3 38M153.2 227.9l1.7 1.8-2.3-1z" fill="none" stroke="#3f3f3f" stroke-width=".39"/>
<!-- layer: Centerline(ANSI) -->
<g fill="none" stroke="#000" stroke-width=".39">
<path d="M216.9 183.6v.3M217.4 186.9l1.1 6.2M219 196.1l2.9 16.2M235.1 182.1v.2M235.1 185.4v6.3M235.1 194.7v16.4M222.4 215.2l.7 3.9M235.1 214.1v4M223.6 222.1l2 11.5M226.2 236.5l.7 3.9M235.1 221.1v11.6M235.1 235.7v4"/>
<path d="M227.4 243.4l2 11.4M229.9 257.7l.7 4M235.1 242.7v11.6M235.1 257.3v4M231.1 264.7l2.9 16.2M235.1 264.4v16.3M234.5 283.8l1.1 6.3M235.1 283.8v6.3M235.1 293.1v82.8M236.2 293l14.3 81.5"/>
</g>
<!-- layer: Dimensions(ANSI) -->
<path d="M210.4 147.1l2.4-.9 .1 1z" fill-rule="evenodd" fill="#3f3f3f"/>
<path d="M210.4 147.1l2.4-.9 .1 1zM235.1 144.9l-2.6 .1" fill="none" stroke="#3f3f3f" stroke-width=".39"/>
<path d="M232.5 144.5l2.6 .4-2.6 .6z" fill-rule="evenodd" fill="#3f3f3f"/>
<path d="M209.9 144l6.7 38.1M218.7 145.9l-5.8 .7M232.5 144.5l2.6 .4-2.6 .6zM232.6 144.9l-5.9 .3M235.1 141.7v38.8M70 227.4h2.5" fill="none" stroke="#3f3f3f" stroke-width=".39"/>
<path d="M70 227.4l2.5-.5v1z" fill-rule="evenodd" fill="#3f3f3f"/>
<path d="M70 227.4l2.5-.5v1zM80.1 227.4h2.6" fill="none" stroke="#3f3f3f" stroke-width=".39"/>
<path d="M80.1 226.9l2.6 .5-2.6 .5z" fill-rule="evenodd" fill="#3f3f3f"/>
<path d="M70.4 206.7h2.4M66.3 227.4h3.7M70 224.2v35.8M72.5 227.4h7.6M80.1 226.9l2.6 .5-2.6 .5zM82.7 224.2v28.8" fill="none" stroke="#3f3f3f" stroke-width=".39"/>
<path d="M70.4 206.7l2.4-.5v.9z" fill-rule="evenodd" fill="#3f3f3f"/>
<path d="M70.4 206.7l2.4-.5v.9zM105.5 206.7h2.6" fill="none" stroke="#3f3f3f" stroke-width=".39"/>
<path d="M105.5 206.2l2.6 .5-2.6 .4z" fill-rule="evenodd" fill="#3f3f3f"/>
<path d="M70.4 203.5v22.9M72.8 206.7h11.5M94.2 206.7h11.3M105.5 206.2l2.6 .5-2.6 .4zM108.1 203.5v41.4M70.4 228.4v34.7M70.4 285.8h2.4" fill="none" stroke="#3f3f3f" stroke-width=".39"/>
<path d="M70.4 285.8l2.4-.5v1z" fill-rule="evenodd" fill="#3f3f3f"/>
<path d="M70.4 285.8l2.4-.5v1zM118.4 285.8h2.5" fill="none" stroke="#3f3f3f" stroke-width=".39"/>
<path d="M118.4 285.3l2.5 .5-2.5 .5z" fill-rule="evenodd" fill="#3f3f3f"/>
<path d="M70.4 266.3v.8M70.4 269.4v19.6M72.8 285.8h17.9M100.6 285.8h17.8M118.4 285.3l2.5 .5-2.5 .5zM120.9 283.8v5.2M70.4 337.2h2.4" fill="none" stroke="#3f3f3f" stroke-width=".39"/>
<path d="M70.4 337.2l2.4-.5v1z" fill-rule="evenodd" fill="#3f3f3f"/>
<path d="M70.4 337.2l2.4-.5v1zM129.8 337.2h2.5" fill="none" stroke="#3f3f3f" stroke-width=".39"/>
<path d="M129.8 336.7l2.5 .5-2.5 .5z" fill-rule="evenodd" fill="#3f3f3f"/>
<path d="M70.4 266.3v.8M70.4 269.4v38.3M116.5 285.2l-1.7 1.8M70.4 309.8v17.2M70.4 329v11.4M72.8 337.2h23.5M106.2 337.2h23.6M129.8 336.7l2.5 .5-2.5 .5z" fill="none" stroke="#3f3f3f" stroke-width=".39"/>
<!-- layer: Center Mark(ANSI) -->
<path d="M120.9 277.4v3.2h-3.2M120.9 271v3.4M124.1 280.6h-3.2v3.2M127.1 280.6h3.3M132.3 333.8v3.1h-3.2M135.4 336.9h-3.1v3.2M138.4 336.9h3.4M132.3 343.1v3.4" fill="none" stroke="#000" stroke-width=".39"/>
<!-- layer: Dimensions(ANSI) -->
<path d="M114.4 286.6l2.1-1.4-1.4 2.1z" fill-rule="evenodd" fill="#3f3f3f"/>
<path d="M114.4 286.6l2.1-1.4-1.4 2.1zM114.8 287l-10.1 10.4h-3M114.9 282.5a6.3 6.3 0 0 0 3.6 3.9M127 282.5a6.4 6.4 0 0 1-7.2 4.4M134 340.3l1.3 2.2" fill="none" stroke="#3f3f3f" stroke-width=".39"/>
<path d="M133.6 340.6l.9-.5 .8 2.4z" fill-rule="evenodd" fill="#3f3f3f"/>
<path d="M71.5 267.6l-2.2 1.2M123 325.1h3l8 15.2M133.6 340.6l.9-.5 .8 2.4z" fill="none" stroke="#3f3f3f" stroke-width=".39"/>
<path d="M69.1 268.4l2.4-.8-2 1.6z" fill-rule="evenodd" fill="#3f3f3f"/>
<path d="M69.1 268.4l2.4-.8-2 1.6zM69.3 268.8l-22.4 12.1h-3M72 362.9l-2.1 1.4" fill="none" stroke="#3f3f3f" stroke-width=".39"/>
<path d="M69.7 363.9l2.3-1-1.8 1.8z" fill-rule="evenodd" fill="#3f3f3f"/>
<path d="M683.7 81.9h2.5M69.7 363.9l2.3-1-1.8 1.8zM69.9 364.3l-16.9 11h-3" fill="none" stroke="#3f3f3f" stroke-width=".39"/>
<!-- layer: Center Mark(ANSI) -->
<g fill="none" stroke="#000" stroke-width=".39">
<path d="M511.6 134.6h2.4M517 134.6h6.3M520.1 126v2.3M520.1 131.4v6.3M526.3 134.6h2.3M506.2 157.2v3.2h-3.2M506.2 150.9v3.3M520.1 140.7v2.3M474.7 176.5h3.4M481.1 176.5h6.3M484.3 173.3v6.3M509.4 160.4h-3.2v3.2"/>
<path d="M512.4 160.4h3.3M501.9 187.1h6.4M505.1 183.9v6.3M505.1 193.2v3.4M317.6 217.1h9.7M330.3 217.1h6.3M333.4 201.2v9.7M333.4 213.9v6.4M370.6 213.9v3.2h-3.1M370.6 201.2v9.7M373.8 217.1h-3.2v3.2M376.8 217.1h9.7"/>
<path d="M82.7 253v2.3M82.7 258.4v6.3M101.5 251.5h.4M104.9 251.5h6.4M108.1 244.9v.4M108.1 248.3v6.3M108.1 257.6v.4M114.2 251.5h.4M74.2 261.6h2.3M79.5 261.6h6.4M82.7 267.7v2.3M88.8 261.6h2.3"/>
<path d="M350.9 317.4v6.3M386.1 305.2v3.2h-3.2M389.3 308.4h-3.2v3.1M392.2 308.4h9.8M495 315h6.4M498.2 305.5v3.4M498.2 311.8v6.4M335 320.5h9.7M347.7 320.5h6.4M350.9 326.8v9.6M457.3 324.7h3.3M463.7 324.7h6.3"/>
<path d="M466.9 321.6v6.3M74.2 356h2.3M79.5 356h6.4M82.7 347.5v2.3M82.7 352.8v6.4M88.8 356h2.3M101.5 356h.4M104.9 356h6.4M108.1 349.4v.4M108.1 352.8v6.4M114.2 356h.4M495.1 345v3.2h-3.2"/>
<path d="M495.1 354.3v9.7M498.3 348.2h-3.2v3.1M501.3 348.2h9.7M82.7 362.1v2.3M108.1 362.1v.4M500.9 377h.4M504.3 377h6.3M507.4 370.4v.4M507.4 373.8v6.4M513.6 377h.4M507.4 383.2v.3M520.1 398.3v2.3"/>
<path d="M511.6 406.8h2.4M517 406.8h6.3M520.1 403.6v6.4M520.1 412.9v2.3M526.3 406.8h2.3"/>
</g>
<!-- layer: Dimensions(ANSI) -->
<path d="M683.7 81.9l2.5-.6v1.1z" fill-rule="evenodd" fill="#3f3f3f"/>
<path d="M683.7 81.9l2.5-.6v1.1zM693.9 81.9h2.5" fill="none" stroke="#3f3f3f" stroke-width=".39"/>
<path d="M693.9 81.3l2.5 .6-2.5 .5z" fill-rule="evenodd" fill="#3f3f3f"/>
<path d="M683.7 78.7v41.6M696.4 78.7v41.6M680 81.9h3.7M686.2 81.9h7.7M693.9 81.3l2.5 .6-2.5 .5zM70 444.6h2.5" fill="none" stroke="#3f3f3f" stroke-width=".39"/>
<path d="M70 444.6l2.5-.5v1z" fill-rule="evenodd" fill="#3f3f3f"/>
<path d="M70 444.6l2.5-.5v1zM348.4 444.6h2.5" fill="none" stroke="#3f3f3f" stroke-width=".39"/>
<path d="M348.4 444.1l2.5 .5-2.5 .5z" fill-rule="evenodd" fill="#3f3f3f"/>
<path d="M350.9 338v109.7M70 357.6v5.5M70 364.1v83.6M350.9 432.6h2.5M72.5 444.6h131.8M216.5 444.6h131.9M348.4 444.1l2.5 .5-2.5 .5z" fill="none" stroke="#3f3f3f" stroke-width=".39"/>
<path d="M350.9 432.6l2.5-.5v1z" fill-rule="evenodd" fill="#3f3f3f"/>
<path d="M350.9 432.6l2.5-.5v1zM383.6 432.6h2.5" fill="none" stroke="#3f3f3f" stroke-width=".39"/>
<path d="M383.6 432.1l2.5 .5-2.5 .5z" fill-rule="evenodd" fill="#3f3f3f"/>
<path d="M322.1 206.9l1.9 1.7M386.1 313.1v122.6M350.9 338v97.7M353.4 432.6h10.1M373.4 432.6h10.2M383.6 432.1l2.5 .5-2.5 .5z" fill="none" stroke="#3f3f3f" stroke-width=".39"/>
<path d="M322.5 206.6l1.5 2-2.2-1.3z" fill-rule="evenodd" fill="#3f3f3f"/>
<path d="M300.4 190h2.9l18.8 16.9M322.5 206.6l1.5 2-2.2-1.3zM382 206.9l-1.9 1.7" fill="none" stroke="#3f3f3f" stroke-width=".39"/>
<path d="M381.6 206.6l.7 .7-2.2 1.3z" fill-rule="evenodd" fill="#3f3f3f"/>
<path d="M399.5 193.8h-2.9l-14.6 13.1M381.6 206.6l.7 .7-2.2 1.3zM397 314.8l2.1 1.3" fill="none" stroke="#3f3f3f" stroke-width=".39"/>
<path d="M397 314.8l2.4 .9-.6 .8z" fill-rule="evenodd" fill="#3f3f3f"/>
<path d="M286.8 218.6l-1.6 1.9M397 314.8l2.4 .9-.6 .8zM399.1 316.1l20.3 12.1h3" fill="none" stroke="#3f3f3f" stroke-width=".39"/>
<path d="M284.9 220.2l1.9-1.6-1.2 2.3z" fill-rule="evenodd" fill="#3f3f3f"/>
<path d="M284.9 220.2l1.9-1.6-1.2 2.3zM183.4 355.3l101.8-134.8-149.9 198.5h-3M234.8 432.9l-.3 2.5" fill="none" stroke="#3f3f3f" stroke-width=".39"/>
<path d="M234.8 432.9l.2 2.6-1-.1z" fill-rule="evenodd" fill="#3f3f3f"/>
<path d="M161 179.3l1.2 2.2M234.5 435.4l-4.2 43.1h-3.1M234.8 432.9l.2 2.6-1-.1z" fill="none" stroke="#3f3f3f" stroke-width=".39"/>
<path d="M160.6 179.5l.9-.5 .7 2.5z" fill-rule="evenodd" fill="#3f3f3f"/>
<path d="M149.7 163.9h3.1l8.2 15.4M160.6 179.5l.9-.5 .7 2.5zM347.5 332.8l-.6 2.4" fill="none" stroke="#3f3f3f" stroke-width=".39"/>
<path d="M347.5 332.8l-.2 2.5-.9-.2z" fill-rule="evenodd" fill="#3f3f3f"/>
<path d="M333.4 75.1h2.5M346.9 335.2l-7 25.5h-3M347.5 332.8l-.2 2.5-.9-.2z" fill="none" stroke="#3f3f3f" stroke-width=".39"/>
<path d="M333.4 75.1l2.5-.6v1.1z" fill-rule="evenodd" fill="#3f3f3f"/>
<path d="M333.4 75.1l2.5-.6v1.1zM368.2 75.1h2.4" fill="none" stroke="#3f3f3f" stroke-width=".39"/>
<path d="M368.2 74.5l2.4 .6-2.4 .5z" fill-rule="evenodd" fill="#3f3f3f"/>
<path d="M235.1 54.2h2.5M333.4 71.9v127.7M335.9 75.1h8M353.8 75.1h14.4M368.2 74.5l2.4 .6-2.4 .5zM370.6 71.9v127.7" fill="none" stroke="#3f3f3f" stroke-width=".39"/>
<path d="M235.1 54.2l2.5-.5v1z" fill-rule="evenodd" fill="#3f3f3f"/>
<path d="M235.1 54.2l2.5-.5v1zM453.9 54.2h2.5" fill="none" stroke="#3f3f3f" stroke-width=".39"/>
<path d="M453.9 53.7l2.5 .5-2.5 .5z" fill-rule="evenodd" fill="#3f3f3f"/>
<path d="M235.1 51v131.1M237.6 54.2h103.2M350.6 54.2h103.3M453.9 53.7l2.5 .5-2.5 .5zM456.4 51v135.7M235.1 91.6h2.5" fill="none" stroke="#3f3f3f" stroke-width=".39"/>
<path d="M235.1 91.6l2.5-.5v1z" fill-rule="evenodd" fill="#3f3f3f"/>
<path d="M235.1 91.6l2.5-.5v1zM330.9 91.6h2.5" fill="none" stroke="#3f3f3f" stroke-width=".39"/>
<path d="M330.9 91.1l2.5 .5-2.5 .5z" fill-rule="evenodd" fill="#3f3f3f"/>
<path d="M235.1 88.5v93.6M237.6 91.6h41.7M289.2 91.6h41.7M330.9 91.1l2.5 .5-2.5 .5zM333.4 88.5v111.1M456.4 82.4h2.5" fill="none" stroke="#3f3f3f" stroke-width=".39"/>
<path d="M456.4 82.4l2.5-.5v1z" fill-rule="evenodd" fill="#3f3f3f"/>
<path d="M456.4 82.4l2.5-.5v1zM481.7 82.4h2.6" fill="none" stroke="#3f3f3f" stroke-width=".39"/>
<path d="M481.7 81.9l2.6 .5-2.6 .5z" fill-rule="evenodd" fill="#3f3f3f"/>
<path d="M456.4 79.2v107.5M456.4 60.4h2.5M484.3 79.2v92.5M458.9 82.4h6.5M475.3 82.4h6.4M481.7 81.9l2.6 .5-2.6 .5z" fill="none" stroke="#3f3f3f" stroke-width=".39"/>
<path d="M456.4 60.4l2.5-.5v1z" fill-rule="evenodd" fill="#3f3f3f"/>
<path d="M456.4 60.4l2.5-.5v1zM503.7 60.4h2.5" fill="none" stroke="#3f3f3f" stroke-width=".39"/>
<path d="M503.7 59.9l2.5 .5-2.5 .5z" fill-rule="evenodd" fill="#3f3f3f"/>
<path d="M456.4 57.2v129.5M503.7 59.9l2.5 .5-2.5 .5zM506.2 57.2v92.1M456.4 71.2h2.5M458.9 60.4h17.5M486.3 60.4h17.4" fill="none" stroke="#3f3f3f" stroke-width=".39"/>
<path d="M456.4 71.2l2.5-.5v1z" fill-rule="evenodd" fill="#3f3f3f"/>
<path d="M456.4 71.2l2.5-.5v1zM502.5 71.2h2.6" fill="none" stroke="#3f3f3f" stroke-width=".39"/>
<path d="M502.5 70.7l2.6 .5-2.6 .5z" fill-rule="evenodd" fill="#3f3f3f"/>
<path d="M456.4 68v118.7M458.9 71.2h16.9M485.6 71.2h16.9M502.5 70.7l2.6 .5-2.6 .5zM505.1 68v92.3M514.2 156.4l-2.3 1.1M505.1 160.5v21.8" fill="none" stroke="#3f3f3f" stroke-width=".39"/>
<path d="M511.9 157.5l2-1.5 .4 .8z" fill-rule="evenodd" fill="#3f3f3f"/>
<path d="M550.5 139.4h-3.1l-33.2 17M511.9 157.5l2-1.5 .4 .8zM456.4 356h2.5" fill="none" stroke="#3f3f3f" stroke-width=".39"/>
<path d="M456.4 356l2.5-.4v1z" fill-rule="evenodd" fill="#3f3f3f"/>
<path d="M456.4 356l2.5-.4v1zM464.3 356h2.6" fill="none" stroke="#3f3f3f" stroke-width=".39"/>
<path d="M464.3 355.6l2.6 .4-2.6 .6z" fill-rule="evenodd" fill="#3f3f3f"/>
<path d="M456.4 291.7v67.5M466.9 329.5v29.7M452.8 356h3.6M458.9 356h5.4M464.3 355.6l2.6 .4-2.6 .6zM456.4 394.1h2.5" fill="none" stroke="#3f3f3f" stroke-width=".39"/>
<path d="M456.4 394.1l2.5-.5v1.1z" fill-rule="evenodd" fill="#3f3f3f"/>
<path d="M456.4 394.1l2.5-.5v1.1zM492.6 394.1h2.5" fill="none" stroke="#3f3f3f" stroke-width=".39"/>
<path d="M492.6 393.6l2.5 .5-2.5 .6z" fill-rule="evenodd" fill="#3f3f3f"/>
<path d="M456.4 291.7v105.6M495.1 365.6v31.7M458.9 394.1h12M480.7 394.1h11.9M492.6 393.6l2.5 .5-2.5 .6zM456.4 406.3h2.5" fill="none" stroke="#3f3f3f" stroke-width=".39"/>
<path d="M456.4 406.3l2.5-.4v.9z" fill-rule="evenodd" fill="#3f3f3f"/>
<path d="M456.4 406.3l2.5-.4v.9zM495.7 406.3h2.5" fill="none" stroke="#3f3f3f" stroke-width=".39"/>
<path d="M495.7 405.9l2.5 .4-2.5 .5z" fill-rule="evenodd" fill="#3f3f3f"/>
<path d="M530.3 123.3l-1.7 1.8M456.4 293.3v116.2M498.2 319.8v28.2M498.2 348.2v61.3M458.9 406.3h13.5M482.3 406.3h13.4M495.7 405.9l2.5 .4-2.5 .5z" fill="none" stroke="#3f3f3f" stroke-width=".39"/>
<path d="M529.9 122.9l.8 .7-2.1 1.5z" fill-rule="evenodd" fill="#3f3f3f"/>
<path d="M556.7 97.3h-3l-23.4 26M529.9 122.9l.8 .7-2.1 1.5zM506.7 353.5l2.2 1" fill="none" stroke="#3f3f3f" stroke-width=".39"/>
<path d="M506.7 353.5l2.4 .6-.4 .9z" fill-rule="evenodd" fill="#3f3f3f"/>
<path d="M506.6 312.2l-2.3 .8M506.7 353.5l2.4 .6-.4 .9zM508.9 354.5l37.1 17.2h3" fill="none" stroke="#3f3f3f" stroke-width=".39"/>
<path d="M504.3 313l2.2-1.3 .2 1z" fill-rule="evenodd" fill="#3f3f3f"/>
<path d="M504.3 313l2.2-1.3 .2 1zM539.7 302.2h-3l-30.1 10M458.5 321.8l2.3 .8" fill="none" stroke="#3f3f3f" stroke-width=".39"/>
<path d="M458.7 321.3l2.1 1.3-2.5-.3z" fill-rule="evenodd" fill="#3f3f3f"/>
<path d="M436.8 315h2.9l18.8 6.8M458.7 321.3l2.1 1.3-2.5-.3z" fill="none" stroke="#3f3f3f" stroke-width=".39"/>
<g font-size="4.3">
<text x="52.8" y="24.4">8</text>
<text x="160.7" y="24.4">7</text>
<text x="268.7" y="24.4">6</text>
<text x="376.6" y="24.4">5</text>
<text x="484.6" y="24.4">4</text>
<text x="592.5" y="24.4">3</text>
<text x="700.5" y="24.4">2</text>
<text x="808.4" y="24.4">1</text>
<text x="8.6" y="71.4">D</text>
<text x="851.9" y="71.4">D</text>
<text x="8.6" y="211.1">C</text>
<text x="851.9" y="211.1">C</text>
<text x="8.8" y="350.8">B</text>
<text x="852" y="350.8">B</text>
<text x="8.8" y="490.5">A</text>
<text x="852" y="490.5">A</text>
<text x="52.8" y="537.5">8</text>
<text x="160.7" y="537.5">7</text>
<text x="268.7" y="537.5">6</text>
<text x="376.6" y="537.5">5</text>
<text x="484.6" y="537.5">4</text>
<text x="592.5" y="537.5">3</text>
<text x="700.5" y="537.5">2</text>
<text x="808.4" y="537.5">1</text>
</g>
<g font-size="4.3" fill="#3f3f3f">
<text x="296.2" y="42.6">18.21</text>
<text x="341.6" y="55.7">8.72</text>
<text x="477.2" y="61.8">1.96</text>
<text x="344.7" y="76.6">1.47</text>
<text x="476.6" y="72.7">1.91</text>
<text x="466.2" y="83.9">1.10</text>
<text x="670.9" y="83.3">0.50</text>
<text x="280.1" y="93.2">3.87</text>
<text x="557.5" y="98.8">R0.50</text>
<text x="148.3" y="128.5">6.50</text>
<text x="551.2" y="141">3X - R0.25</text>
<text x="219.5" y="147">10°</text>
<text x="102.6" y="153">36X - ⌀0.257 at 10° and 7.75&quot; DIA.</text>
<text x="137.6" y="165.4">R5.00</text>
<text x="288.2" y="191.5">R0.50</text>
<text x="400.4" y="195.3">R0.50</text>
<text x="492.1" y="198.4">72°</text>
<text x="85" y="208.2">1.48</text>
<text x="57.2" y="228.9">0.50</text>
<text x="559.4" y="266.7">5X - ⌀0.325 at 72° and 4.44&quot; DIA.</text>
<text x="790.7" y="279.3">12.28</text>
<text x="31.8" y="282.4">R0.50</text>
<text x="91.5" y="287.3">1.99</text>
<text x="89.5" y="298.9">R0.25</text>
<text x="540.5" y="303.7">R0.25</text>
<text x="84.8" y="310.3">1.50</text>
<text x="424.6" y="316.5">R0.25</text>
<text x="57.2" y="329.5">0.50</text>
<text x="110.9" y="326.6">R0.25</text>
<text x="423.2" y="329.8">R0.50</text>
<text x="97.2" y="338.7">2.44</text>
<text x="443.7" y="357.6">0.41</text>
<text x="324.7" y="362.2">R0.50</text>
<text x="37.9" y="376.9">R0.50</text>
<text x="549.8" y="373.3">R0.50</text>
<text x="471.6" y="395.7">1.52</text>
<text x="473.1" y="407.9">1.65</text>
<text x="364.4" y="434.1">1.38</text>
<text x="205.1" y="446.1">11.06</text>
<text x="296" y="460.3">17.22</text>
<text x="215.1" y="480">R7.00</text>
<text x="296" y="495">18.22</text>
</g>
<g font-size="4.3" fill="#262659">
<text x="678.9" y="512.8">Right Mounting Plate</text>
<text x="774.6" y="525.8">1:1</text>
</g>
<g font-size="3.9" fill="#3f3f3f">
<text x="573.6" y="173.3">⌀4.44</text>
<text x="84.1" y="191.8">⌀7.75</text>
<text x="119.8" y="420.4">⌀6.75</text>
</g>
<g font-size="3.5" fill="#262659">
<text x="600.3" y="513.7">LAFAYETTE COLLEGE</text>
<text x="759.3" y="512.3">DWG.#:</text>
<text x="774.6" y="512.3">DTR-6_D1</text>
<text x="819" y="512.8">REV: 00</text>
<text x="598.7" y="517.6">ENGINEERING DIVISION</text>
<text x="657.7" y="518.9">PART #: DTR-6</text>
<text x="724.1" y="518.9">QTY: 1</text>
<text x="751.8" y="519.1">DRAWN BY:</text>
<text x="774.6" y="519.1">Lucas Foulk</text>
<text x="591.4" y="524.6">TOLERANCE EXCEPT AS NOTED</text>
<text x="652.2" y="525.1">PART FILE: DiffMountRightipt.ipt</text>
<text x="759.7" y="525.3">SCALE:</text>
<text x="827.9" y="525.4">Approved by:</text>
<text x="596.1" y="528.8">X/X</text>
<text x="611.4" y="528.7">.X</text>
<text x="622.2" y="528.7">.XX</text>
<text x="635" y="528.7">.XXX</text>
<text x="652.4" y="531.5">MATERIAL: 1/2 Aluminum Plate</text>
<text x="761.8" y="531.5">DATE: 11/16/2020</text>
</g>
<g font-size="3.3" fill="#262659">
<text x="594" y="531.8">±1/32</text>
<text x="609.1" y="531.7">±.02</text>
<text x="621.1" y="531.7">±.01</text>
<text x="634" y="531.7">±.005</text>
</g>
</svg>
